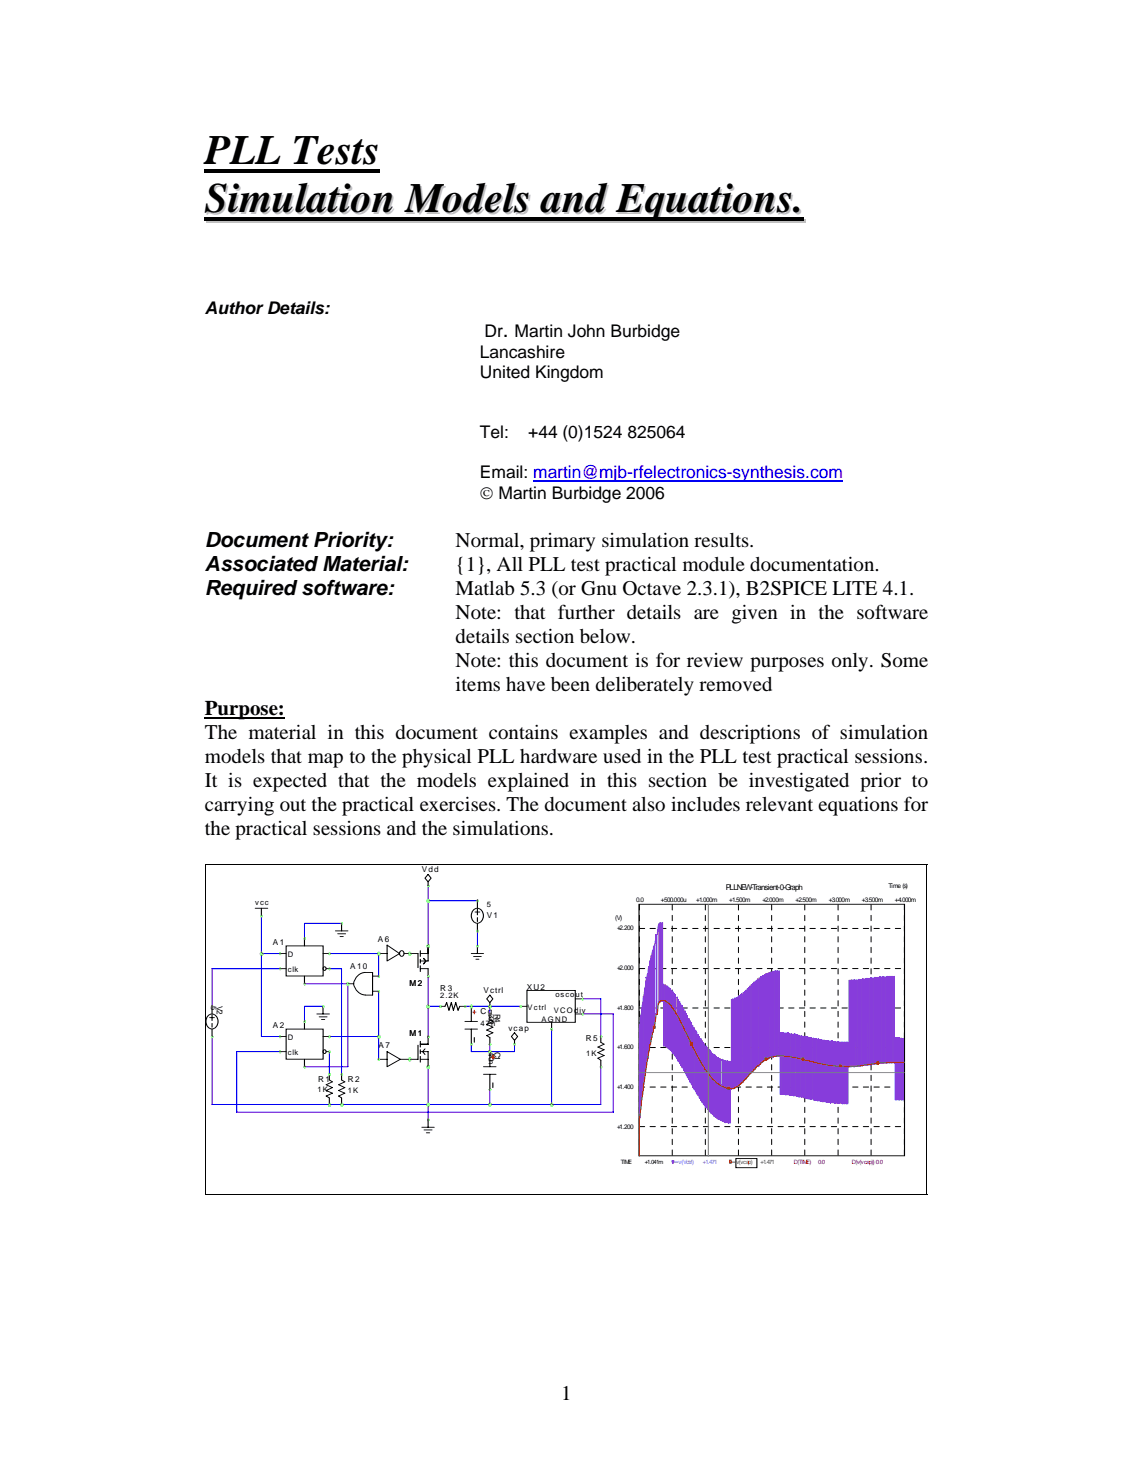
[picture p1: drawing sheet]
<svg xmlns="http://www.w3.org/2000/svg" width="216mm" height="279mm" viewBox="0 0 216 279" stroke-linecap="round" stroke-linejoin="round" font-family="sans-serif">
<path d="M39 32.2h33.4v.8h-33.4z" fill="#000"/>
<path d="M39.4 41.7h114.2v.8h-114.2z" fill="#c0c0c0"/>
<path d="M39 41.4h114.2v.7h-114.2z" fill="#000"/>
<path d="M101.6 91.6h59.1" fill="none" stroke="#00f" stroke-width=".25"/>
<path d="M39 136.9h15.3" fill="none" stroke="#000" stroke-width=".38"/>
<g fill="none" stroke="#000" stroke-width=".19">
<path d="M48.6 173.1h2.4M49.8 173.1v1.4M58 178.9v1.4M63.9 177.4h2.4M64.4 178h1.4M64.8 178.5h.6M65.1 176v1.4M81.6 166.6l.5 .8-.5 .7-.6-.7zM81.6 168.1v.7M90.3 173.4a1.24 1.24 0 0 1 1.5 .1 1.24 1.24 0 0 1 .3 1.5 1.1 1.1 0 0 1-1.1 1 1.1 1.1 0 0 1-1.1-1 1.63 1.63 0 0 1 .4-1.6zM90.5 173.8h.9M91 171.5v1.6"/>
<path d="M91 173.3v1.1M91 174.9v.7M91 176v1.4M121.8 172.3h50.6v48h-50.6zM39.7 193.5a1.24 1.24 0 0 1 1.5 .1 1.24 1.24 0 0 1 .3 1.5 1.1 1.1 0 0 1-1.1 1 1.1 1.1 0 0 1-1.1-1 1.63 1.63 0 0 1 .4-1.6zM40 194h.9M40.4 191.6v1.7M40.4 193.4v1.1M40.4 195.1v.7M40.4 196.1v1.4M53.3 181.7h1.2M53.3 184.6h1.2"/>
<path d="M53.3 197.5h1.2M54.5 180.3h7.1v5.7h-7.1zM54.5 196.1h7.1v5.8h-7.1zM58 186v1.5M58 194.7v1.4M60.4 193.3h2.4M60.8 193.8h1.5M61.3 194.3h.6M61.6 181.7h1.2M61.6 197.5h1.2M61.6 191.8v1.5M62.2 184.6h.6"/>
<path d="M66.3 187.5h1.2M67.4 187.5a2.51 2.51 0 0 0 2.2 2.1l1.4 .1v-4.4a2.94 2.94 0 0 0-3.2 1.1l-.4 1.1M71 186h1.2M71 188.9h1.2M72.2 181.7h1.6M73.8 180.1l2.3 1.6-2.3 1.5zM76.3 181.3a.49 .49 0 0 1 .7 .4 .49 .49 0 0 1-.7 .5 .64 .64 0 0 1 0-.9zM77 181.7h2.7v2.7M79.7 199.2v2.7h-3.4M80.1 181.2v1.1M80.1 182.8v.8M80.1 184.1v1.1"/>
<path d="M80.1 198.5v1.1M80.1 184.6h1.5v1.4M80.1 181.7h1.5M80.7 182.6l.5 .6-.5 .5M81 199.9l-.5 .5 .5 .6M81.6 180.3v2.9h-1.5M81.6 197.5v1.5h-1.5M83.9 191.8h.9l.3-.7 .5 1.4 .4-1.4 .4 1.4 .4-1.4 .5 1.4 .3-.7h1M88.6 194.7h2.4M88.6 196.1h2.4M89.8 181.7h2.3M89.8 191.8v2.9"/>
<path d="M89.8 196.1v2.9M90.3 182.3h1.4M90.4 197.7v.9M90.7 182.8h.5M91 180.3v1.4M93.3 189.7l.6 .7-.6 .7-.5-.7zM93.3 191.1v.7M93.3 193.3v1l.6 .4-1.1 .5 1.1 .6-1.1 .5 1.1 .5-1.1 .6 .5 .3v1.3M98 196.8l.6 .7-.6 .8-.5-.8zM98 198.3v.7M99.2 191.8h1.2M100.4 188.8h9.2v6h-9.2z"/>
<path d="M105.1 194.9v1.2M109.6 193.3h1.2M109.6 190.4h1.4M114.5 197.5v1.1l.6 .4-1.2 .6 1.2 .5-1.2 .5 1.2 .6-1.2 .5 .6 .4v1.2M53.3 200.4h1.2M58 201.9v1.4M62.2 200.4h.6M62.8 204.7v1.1l.5 .4-1.1 .5 1.1 .6-1.1 .5 1.1 .5-1.1 .6 .6 .4v1.2M65.1 204.7v1.1l.6 .4-1.2 .5 1.2 .6-1.2 .5 1.2 .5-1.2 .6 .6 .4v1.2M72.2 201.9h1.6M73.8 200.4l2.5 1.5-2.5 1.4zM80.1 200.1v.7"/>
<path d="M80.1 201.3v1.1M80.1 200.4h1.5v2.9M80.1 201.9h1.5M80.4 214.8h2.3M80.8 215.3h1.5M81.3 215.9h.6M81.6 213.4v1.4M92.1 203.3h2.4M92.1 204.7h2.4M93.3 200.4v2.9M93.3 204.7v2.9M93.9 206.4v.9"/>
<circle cx="61.8" cy="184.6" r=".33"/>
<circle cx="61.8" cy="200.4" r=".33"/>
</g>
<path d="M90.1 192.9h.6M90.4 192.5v.8M93.6 201.5h.6M93.9 201.2v.7" fill="none" stroke="#f00" stroke-width=".19"/>
<g fill="none" stroke="#00f" stroke-width=".19">
<path d="M49.8 174.5v23h3.5M65.1 176h-7.1v2.9M81.6 168.8v11.5M81.6 171.7h9.4M91 177.4v2.9M40.4 197.5v13h74.1v-7.2M49.8 181.7h3.5M53.3 184.6h-12.9v7.2M58 187.5h8.3v15.8h-8.3M61.6 191.8h-3.6v2.9M62.8 184.6h2.3v20.1M62.8 181.7h9.4v4.3"/>
<path d="M62.8 197.5h9.4M72.2 188.9v13M81.6 186v11.5M81.6 191.8h2.3M88.6 191.8h10.6M89.8 199v1.4h8.2v-1.4M93.3 191.8v1.5M93.3 199v1.4M105.1 196.1v14.4M111 193.3h5.9v18.7h-71.8v-11.6h8.2M111 190.4h3.5v7.1M62.8 200.4v4.3"/>
<path d="M81.6 203.3v10.1M93.3 207.6v2.9"/>
</g>
<g fill="#0f0" stroke="#0f0" stroke-width=".19">
<path d="M81.5 197.5l.3 .1-.2 .2z" fill-rule="evenodd"/>
<path d="M81.5 186l.1-.1 .2 .2-.2 .2z" fill-rule="evenodd"/>
<path d="M81.5 213.3l.3 .1-.2 .2z" fill-rule="evenodd"/>
<path d="M81.5 168.7l.3 .1-.2 .2z" fill-rule="evenodd"/>
<path d="M53.3 181.7h.2l-.1 .2z" fill-rule="evenodd"/>
<path d="M53.3 184.5h.2l-.1 .3z" fill-rule="evenodd"/>
<path d="M58 178.8h.2l-.1 .3z" fill-rule="evenodd"/>
<path d="M58 187.4h.2l-.1 .3z" fill-rule="evenodd"/>
<path d="M62.7 181.7h.2v.2h-.2z" fill-rule="evenodd"/>
<path d="M62.7 184.5h.2v.3h-.2z" fill-rule="evenodd"/>
<path d="M53.3 197.5l.2 .1-.1 .2z" fill-rule="evenodd"/>
<path d="M53.3 200.3l.2 .2-.1 .2z" fill-rule="evenodd"/>
<path d="M58 194.6l.2 .1-.1 .2z" fill-rule="evenodd"/>
<path d="M58 203.2l.2 .1-.1 .2z" fill-rule="evenodd"/>
<path d="M62.7 197.5h.2v.2h-.2z" fill-rule="evenodd"/>
<path d="M62.7 200.3h.2v.3h-.2z" fill-rule="evenodd"/>
<path d="M49.8 174.5l.2 .1-.2 .2z" fill-rule="evenodd"/>
<path d="M65 175.9h.2v.2h-.2z" fill-rule="evenodd"/>
<path d="M61.5 191.7l.2 .1-.1 .2z" fill-rule="evenodd"/>
<path d="M72.1 186l.1-.1 .1 .2-.1 .2z" fill-rule="evenodd"/>
<path d="M72.1 188.8l.2 .2-.1 .1z" fill-rule="evenodd"/>
<path d="M90.9 180.2l.1-.1 .2 .2-.2 .2z" fill-rule="evenodd"/>
<path d="M114.4 197.5l.3 .1-.2 .2z" fill-rule="evenodd"/>
<path d="M110.9 193.2h.2l-.1 .3z" fill-rule="evenodd"/>
<path d="M110.9 190.3h.2l-.1 .3z" fill-rule="evenodd"/>
<path d="M90.9 177.3h.1l.2 .2-.2 .2z" fill-rule="evenodd"/>
<path d="M114.4 203.2l.3 .1-.2 .2z" fill-rule="evenodd"/>
<path d="M90.9 171.6l.3 .1-.2 .2z" fill-rule="evenodd"/>
<path d="M93.3 207.5h.2v.3h-.2z" fill-rule="evenodd"/>
<path d="M98 198.9h.2v.2h-.2z" fill-rule="evenodd"/>
<path d="M93.3 198.9h.2v.2h-.2z" fill-rule="evenodd"/>
<path d="M93.3 193.2h.2v.2h-.2z" fill-rule="evenodd"/>
<path d="M99.1 191.7l.3 .1-.2 .2z" fill-rule="evenodd"/>
<path d="M88.6 191.7l.2 .1-.1 .2z" fill-rule="evenodd"/>
<path d="M83.8 191.7l.3 .1-.2 .2z" fill-rule="evenodd"/>
<path d="M40.3 197.5l.3 .1-.2 .2z" fill-rule="evenodd"/>
<path d="M40.3 191.7l.3 .1-.2 .2z" fill-rule="evenodd"/>
<path d="M62.7 204.7h.2v.2h-.2z" fill-rule="evenodd"/>
<path d="M72.1 201.8h.2v.2h-.2z" fill-rule="evenodd"/>
<path d="M65 204.7h.2v.2h-.2z" fill-rule="evenodd"/>
<path d="M105 196h.2v.3h-.2z" fill-rule="evenodd"/>
<path d="M89.7 198.9h.3v.2h-.3z" fill-rule="evenodd"/>
<circle cx="78" cy="201.9" r=".27"/>
<circle cx="81.6" cy="203.4" r=".28"/>
<circle cx="81.6" cy="180.3" r=".29"/>
<circle cx="66.3" cy="187.5" r=".27"/>
<circle cx="89.8" cy="191.9" r=".27"/>
<circle cx="78" cy="181.8" r=".27"/>
<circle cx="81.6" cy="171.7" r=".28"/>
<circle cx="93.3" cy="191.9" r=".27"/>
<circle cx="93.3" cy="200.5" r=".27"/>
<circle cx="93.3" cy="210.5" r=".27"/>
<circle cx="81.6" cy="191.9" r=".28"/>
<circle cx="65.1" cy="210.5" r=".27"/>
<circle cx="105.1" cy="210.5" r=".27"/>
<circle cx="62.7" cy="210.5" r=".27"/>
<circle cx="81.6" cy="210.5" r=".28"/>
<circle cx="72.2" cy="181.8" r=".28"/>
<circle cx="72.2" cy="197.6" r=".28"/>
<circle cx="49.8" cy="181.8" r=".28"/>
</g>
<g fill="none" stroke="#000" stroke-width=".19" stroke-dasharray="1 1 1 1 1 1 1 1">
<path d="M121.8 172.4v48M121.8 177h50.5M128.1 172.4v48M134.4 172.4v48M140.7 172.4v48M147 172.4v48M153.4 172.4v48M159.7 172.4v48M166 172.4v48M172.3 172.4v48M121.8 199.6h50.5M121.8 192.1h50.5"/>
<path d="M121.8 184.6h50.5M121.8 214.7h50.5M121.8 207.2h50.5"/>
</g>
<path d="M123 186.3h.5l-.2 .5zM130.2 195.7h.4l-.3 .6zM137.3 206.7h.4l-.2 .6zM144.4 202.8h.4l-.2 .5zM151.5 201.3h.4l-.2 .6zM158.5 202.8h.5l-.2 .6zM165.6 202.6h.5l-.2 .5zM172.3 202.5l-.1 .1v-4.7v11.7v-7.1h-.3v.1v-4.7v11.7v-7.1l-.2 .1v-4.8v11.8v-7.1h-.3v.1v-4.8v11.8v-7.1h-.2v.1v-4.8v11.8v-7.1h-.3v.1v-4.8v11.8v-7.1h-.3v.1v-4.8v11.8v-7.1l-.2 .1v-16.5v16.4h-.3v.1v-16.5v16.4h-.2v.1v-16.5v16.4h-.3v.1v-16.5v16.4l-.2 .1v-16.5v16.4h-.3v.1v-16.5v16.4l-.2 .1v-16.4v16.4h-.3v-16.4v16.4h-.2v-16.4v16.4h-.3v-16.4v16.4h-.2v-16.4v16.4h-.3v-16.4v16.4h-.2v-16.3v16.3h-.3v.2v-16.5v16.3h-.3v.2v-16.5v16.3l-.2 .2v-16.5v16.5h-.3v-16.4v16.4h-.2v-16.4v16.4h-.2v-16.4v16.4h-.3v.1v-16.4v16.3h-.2v.1v-16.4v16.4h-.3v-16.4v16.4l-.2 .2v-16.5v16.3h-.3v.2v-16.5v16.5h-.2v-16.5v16.5h-.3v-16.5v16.5h-.3v-16.5v16.5l-.2 .1v-16.6v16.5l-.3 .1v-16.4v16.4h-.2v-16.4v16.4h-.3v.1v-16.5v16.4h-.2v.1v-16.5v16.4h-.3v.1v-16.5v16.4l-.2 .1v-16.5v16.4h-.3v.1v-16.5v16.5h-.3v-4.7v11.8v-7.1h-.2v-4.7v11.8v-7.2h-.3v.1v-4.7v11.8v-7.2l-.2 .1v-4.7v11.8v-7.2h-.3v.1v-4.7v11.8v-7.2l-.2 .1v-4.7v11.7v-7.1h-.2v.1v-4.7v11.7v-7.1h-.3v.1v-4.8v11.8l-.1-7.1-.2 .1v-4.8v11.8v-7.1h-.2v-4.7v11.8v-7.2l-.3 .1v-4.7v11.8v-7.2l-.2 .1v-4.7v11.7v-7.1h-.3v-4.7v11.8v-7.1h-.3v-4.7v11.8v-7.1h-.1v-4.7l-.1 11.7v-7h-.2v-4.8v11.8v-7.2l-.2 .2v-4.8v11.8l-.1-7.2h-.2v-4.6v11.7v-7.2h-.3v.1v-4.7v11.8v-7.2h-.2v-4.6v11.8v-7.2h-.3v-4.7v11.8v-7.1h-.2v-4.7v11.8v-7.3h-.3v.2v-4.8v11.8v-7.2h-.2v-4.6v11.8l-.1-7.2h-.2v-4.7v11.8v-7.2l-.2 .1v-4.7v11.8l-.1-7.2h-.2v-4.7v11.8v-7.2h-.3v.1v-4.7v11.7v-7.2l-.2 .1v-4.7v11.8v-7.2h-.3v-4.6v11.7v-7.2h-.2v.1v-4.6v11.7v-7.3l-.3 .1v-4.6v11.7v-7.2h-.2v-4.5v11.7h-.1v-7.3l-.2 .1v-4.6v11.8v-7.4h-.2v.1v-4.5v11.6v-7.2h-.3v-4.5v11.7v-7.3l-.3 .1v-4.5v11.7v-7.3h-.2v-4.5v11.8v-7.4h-.2v.1v-4.6v11.8v-7.4l-.3 .1v-4.5v11.8v-7.4h-.2v-4.5v11.8v-7.4l-.3 .1v-4.5v11.8v-7.4h-.3v-4.4v11.7v-7.4l-.2 .1v-4.5v11.8v-7.4l-.2 .1v-4.5v11.8v-7.5l-.3 .1v-4.5v11.8v-7.4l-.3 .1v-4.5v11.8v-7.4h-.2v-4.4v11.8v-7.4h-.2v-4.4v11.7v-7.4h-.3v.1v-4.5v11.8v-7.4l-.2 .1v-4.5v11.8v-7.4h-.3v.1v-4.5v11.8v-7.4h-.2v.1v-16.3v16.2h-.3v.1v-16.3v16.2l-.2 .1-.1-16.3v16.3h-.2v-16.3v16.3l-.3 .1v-16.3v16.3h-.2v-16.3v16.3h-.3v.1v-16.3v16.3l-.2 .1v-16.3v16.3h-.3v.1v-16.3v16.4h-.2v-16.3v16.4h-.3v.1v-16.4v16.5h-.2v-16.4l-.1 16.5-.2 .1v-16.4v16.5l-.2 .1v-16.4l-.1 16.5h-.2v-16.4v16.6h-.2v-16.4v16.7h-.3v-16.5v16.6l-.2 .1-.1-16.5v16.7l-.2 .1v-16.6v16.8l-.3 .1v-16.7v16.9h-.2v-16.6v16.8h-.2v-16.6v16.8l-.3 .1v-16.7l-.1 16.9-.2 .1v-16.7v16.9l-.2 .1v-16.8l-.1 17-.1 .1v-16.8v17h-.3v.1v-16.9v17.1h-.3v.1v-16.9v17l-.2 .1v-16.9v17l-.2 .1v-16.9l-.1 17.1-.2 .1v-17v17.1l-.2 .1v-17.1l-.1 17.2-.2 .1v-17.1v17.1h-.3v.1v-17.1v17.2l-.2 .1v-17.1v17.1h-.3v-17.1v17.1l-.2 .1v-17.1v17l-.3 .1v-5.3v11.8v-6.6l-.3 .1v-5.3v11.8v-6.6h-.2v-5.3v11.8v-6.6h-.3v.1v-5.3v11.8v-6.7l-.2 .1v-5.3v11.8l-.1-.1v-6.6l-.2 .1v-5.3v11.8v-6.7l-.2 .1v-5.3v11.8l-.1-.1v-6.6h-.2v-5.2v11.8l-.2-11.9-.1 11.7v-6.8l-.2 .1v-5.2v11.8l-.1-6.9-.2 .1v-5.2v11.8v-6.9h-.2v-5.1v11.8l-.1-6.9-.1 .1v-5.1v11.7l-.1-6.9h-.2v-5v11.6v-6.9h-.3v-5v11.8l-.2-12.1v11.8l-.1-.3-.2-11.8v11.8l-.1-12.1v11.8l-.2-.3-.2-11.8v11.8v-7.3h-.3v-4.8v11.8l-.2-12.1v11.8l-.1-.4-.1-11.8v11.8l-.2-12.2v11.8l-.2-.4-.1-11.7v11.7l-.3-12.1v11.7l-.1-.3v-7.5h-.1v-4.4v11.8l-.1-.4-.1-11.8v11.7l-.2-.3-.1-11.8v11.7l-.2-.3-.1-11.9v11.8l-.2-12.3v11.8l-.2-.4v-7.7h-.1v-4.1v11.7l-.1-.4-.1-11.7v11.7l-.2-.4v-7.8h-.1v-4v11.8l-.2-.5v-11.8v11.8l-.2-.4-.1-11.8v11.7l-.2-.4v-11.8v11.8l-.1-.4v-8.1h-.2v-3.8v11.8l-.1-.4v-8.2l-.2 .1v-3.7v11.8l-.2-12.2v11.7l-.2-.3-.1-11.8v11.8l-.2-12.2v11.7l-.1-.3v-8.4h-.2v.2v-3.6v11.7v-8.7h-.2v.4v-3.7v11.7l-.1-.3v-8.5h-.2v.4v-3.7v11.8l-.2-12.1v11.8v-8.9h-.3v-.3v.7v-3.6v11.8v-8.9l-.2 .1v-3.2v11.7v-8.7h-.3v.2v-3.5v11.8v-8.7h-.3v.2v-3.3v11.7v-8.8l-.2 .1v-3.2v11.8v-8.8h-.3v.1v-3.2v11.7v-8.6l-.1 .1v-15v14.9h-.4v.2v-15.1v15h-.2v-14.9v15.2l-.2-.1v.2v-15.1l-.3 2v15.2h-.2v-15.2l-.3 2.2v15.6l-.2 .1v-15.7v.7v15.8l-.2 .1v-15.7l-.1 .8-.1 16v-15.9l-.1 .7v16.3h-.2v-.2v.3v-16l-.1 1-.1 16.2v-16.1l-.1 .3-.1 17.2v-16.3l-.2 1.1-.1 16.8v-16.6l-.1 .5-.1 17.7v-16.8l-.2 1.4-.1 17.2v-17l-.2 1.6v17.3v-17.2l-.2 .9v18.4v-17.5l-.3 1.8v17.8v-17.7l-.1 .5v18.3M128 221.2h.4l-.2 .6zM128.1 221.5h1.1" fill="none" stroke="#873cdb" stroke-width=".19"/>
<path d="M124.5 195.6h.3v.4h-.3zM131.6 198.7h.3v.6h-.3zM138.7 207.2h.3v.4h-.3zM145.8 201.6h.3v.5h-.3zM152.9 201.6h.3v.5h-.3zM160 202.9h.3v.4h-.3zM167.1 202.4h.3v.5h-.3zM172.3 202.5h-3.4v.1h-2.3v.2l-2 .1v.2h-.5l-2.3 .1v.1l-.8-.1v.1v-.1l-3.2-.1v-.2l-2-.3-1.1-.3h-.5l-.2-.2-.8-.1v-.1l-1-.1-.2-.2-1.1-.1v-.1l-.4-.1-2.6-.1v.1l-1 .1-.2 .2h-.3v.2l-.5 .1v.2l-.5 .1v.2l-.5 .2v.2h-.2v.3h-.3v.1l-.3 .1v.2h-.2v.3h-.3v.3h-.2v.2h-.2v.2h-.3l-.1 .3h-.2v.3h-.2l-.1 .3h-.1v.3h-.3v.3h-.3v.2h-.2v.2h-.2v.2l-.3 .1v.2h-.2l-.1 .2-.5 .1v.2l-.2 .1h-1.3l-.8-.4-.5-.1v-.2l-.8-.4-.3-.4h-.1v-.2h-.3v-.3h-.3l-.2-.7h-.3v-.4l-.5-.2v-.4h-.3v-.5h-.2l-.1-.4h-.1l-.1-.3h-.1l-.2-.5h-.1l-.1-.5h-.2l-.1-.5h-.1l-.4-1h-.1l-.2-.5h-.1l-.1-.4h-.1l-.2-.6h-.1l-.1-.6h-.1l-.2-.4h-.1l-.8-1.9-.2-.2-.1-.5-.2-.1-.3-.8-.2-.1v-.5h-.2l-.1-.4h-.2v-.4l-.3-.1v-.3h-.2l-.1-.3h-.1v-.4h-.3l-.2-.4-.6-.2v-.2l-.2-.1h-.8l-.2 .1v.3l-.2 .1-.2 2.1h-.3l-.3 2.5-.2 .1v.5v.4h-.2l-.1 .9-.1 .3-.1 1.1h-.2v1l-.3 .6v1l-.2 .8-.3 2.4-.4 1.8-.1 1.9-.3 1.1-.4 3.8v6.9" fill="none" stroke="#9a3e0c" stroke-width=".19"/>
<path d="M140.2 220.8h4v1.7h-4z" fill-rule="evenodd" fill="#fff" stroke="#000" stroke-width=".19"/>
<path d="M139 221.1h.3v.6h-.3zM139.1 221.5h1" fill="none" stroke="#9a3e0c" stroke-width=".19"/>
<path d="M135 172.4v48M121.8 204.4h50.5" fill="none" stroke="#808080" stroke-width=".19"/>
<path d="M39.2 221.5h43.3v4.4h-43.3z" fill="#fff"/>
<path d="M39 164.7h.2v.1h-.2zM176.6 164.7h.1v.1h-.1zM39 227.5h.2v.2h-.2zM176.6 227.5h.1v.2h-.1z" fill="#000"/>
<path d="M39 164.7h137.7M39.1 164.8v62.7M176.6 164.8v62.7M39 227.6h137.7" fill="none" stroke="#000" stroke-width=".19"/>
<g font-size="8">
<text x="39" y="31.3">PLL Tests</text>
<text x="39" y="40.5">Simulation Models and Equations.</text>
</g>
<g font-size="4">
<text x="95.8" y="64.2">.</text>
<text x="39" y="104.2">Document Priority:</text>
<text x="86.8" y="104.2">Normal, primary simulation results.</text>
<text x="39" y="113.4">Required software:</text>
<text x="39" y="108.8">Associated Material:</text>
<text x="86.8" y="113.4">Matlab 5.3 (or Gnu Octave 2.3.1), B2SPICE LITE 4.1.</text>
<text x="86.8" y="108.8">{1}, All PLL test practical module documentation.</text>
<text x="86.8" y="118">Note: that further details are given in the software</text>
<text x="86.8" y="122.5">details section below.</text>
<text x="86.8" y="127.1">Note: this document is for review purposes only. Some</text>
<text x="86.8" y="131.7">items have been deliberately removed</text>
<text x="39" y="136.3">Purpose:</text>
<text x="39" y="140.9">The material in this document contains examples and descriptions of simulation</text>
<text x="39" y="145.4">models that map to the physical PLL hardware used in the PLL test practical sessions.</text>
<text x="39" y="150">It is expected that the models explained in this section be investigated prior to</text>
<text x="39" y="154.6">carrying out the practical exercises. The document also includes relevant equations for</text>
<text x="39" y="159.2">the practical sessions and the simulations.</text>
<text x="107" y="266.8">1</text>
</g>
<g font-size="3.3">
<text x="39" y="59.8">Author Details:</text>
<text x="92.4" y="64.2">Dr Martin John Burbidge</text>
<text x="91.5" y="68.2">Lancashire</text>
<text x="91.5" y="72">United Kingdom</text>
<text x="91.5" y="83.5">Tel:</text>
<text x="100.7" y="83.5">+44 (0)1524 825064</text>
<text x="91.5" y="95.1">© Martin Burbidge 2006</text>
<text x="91.5" y="91.1">Email: martin@mjb-rfelectronics-synthesis.com</text>
</g>
<text font-size="1.9" x="39.2" y="223.7">C opyright M artin John Burbidge 2002</text>
<g font-size="1.6">
<text x="80.4" y="166.2">Vdd</text>
<text x="72" y="179.6">A6</text>
<text x="92.8" y="175">V1</text>
<text x="52" y="180.1">A1</text>
<text x="66.7" y="184.8">A10</text>
<text x="41.3" y="191.8" transform="rotate(90 41.3 191.8)">V2</text>
<text x="78.1" y="187.8">M 2</text>
<text x="83.9" y="188.9">R 3</text>
<text x="92.1" y="189.3">Vctrl</text>
<text x="100.4" y="188.7">XU2</text>
<text x="52" y="195.9">A2</text>
<text x="78.1" y="197.5">M 1</text>
<text x="91.6" y="193.2">C g</text>
<text x="94.2" y="193.3" transform="rotate(90 94.2 193.3)">R4</text>
<text x="96.9" y="196.4">vcap</text>
<text x="72.2" y="199.7">A7</text>
<text x="94.2" y="200.4" transform="rotate(90 94.2 200.4)">C1</text>
<text x="111.6" y="198.5">R 5</text>
<text x="60.6" y="206.1">R 1</text>
<text x="66.3" y="206.1">R 2</text>
</g>
<g font-size="1.5">
<text x="48.6" y="172.4">vcc</text>
<text x="92.8" y="172.8">5</text>
<text x="138.3" y="169.6">PLLNEW-Transient-0-Graph</text>
<text x="54.8" y="182.4">D</text>
<text x="54.8" y="185.2">clk</text>
<text x="40.2" y="191.8" transform="rotate(90 40.2 191.8)">5</text>
<text x="83.9" y="190.2">2.2K</text>
<text x="105.8" y="190.1">oscout</text>
<text x="91.6" y="195.5">47n</text>
<text x="93.2" y="193.3" transform="rotate(90 93.2 193.3)">330</text>
<text x="100.5" y="192.4">Vctrl</text>
<text x="103.2" y="194.7">AG ND</text>
<text x="105.6" y="193.1">VCO div</text>
<text x="54.8" y="198.1">D</text>
<text x="54.8" y="201">clk</text>
<text x="93.2" y="200.4" transform="rotate(90 93.2 200.4)">470n</text>
<text x="111.7" y="201.2">1K</text>
<text x="60.5" y="208.2">1K</text>
<text x="66.3" y="208.4">1K</text>
</g>
<g font-size="1.2">
<text x="121.2" y="171.8">0.0</text>
<text x="125.9" y="171.8">+500.000u</text>
<text x="132.7" y="171.8">+1.000m</text>
<text x="138.9" y="171.8">+1.500m</text>
<text x="145.3" y="171.8">+2.000m</text>
<text x="151.6" y="171.8">+2.500m</text>
<text x="157.9" y="171.8">+3.000m</text>
<text x="164.2" y="171.8">+3.500m</text>
<text x="169.3" y="169.3">Time (s)</text>
<text x="170.5" y="171.8">+4.000m</text>
<text x="117.2" y="175.4">(V)</text>
<text x="117.6" y="177.3">+2.200</text>
<text x="117.6" y="184.9">+2.000</text>
<text x="117.6" y="192.5">+1.800</text>
<text x="117.6" y="200">+1.600</text>
<text x="117.6" y="207.6">+1.400</text>
<text x="117.6" y="215.1">+1.200</text>
</g>
<g font-size="1.1">
<text x="118.3" y="221.8">TIME</text>
<text x="122.9" y="221.8">+1.041m</text>
</g>
<g font-size="1.1" fill="#873cdb">
<text x="129.3" y="221.8">v(Vctrl)</text>
<text x="133.9" y="221.8">+1.471</text>
</g>
<g font-size="1.1" fill="#9a3e0c">
<text x="140.3" y="221.8">v(vcap)</text>
<text x="144.9" y="221.8">+1.471</text>
</g>
<g font-size="1.1" fill="#f00">
<text x="151.3" y="221.8">D(TIME)</text>
<text x="155.9" y="221.8">0.0</text>
<text x="162.3" y="221.8">D(v(vcap)) 0.0</text>
</g>
</svg>
